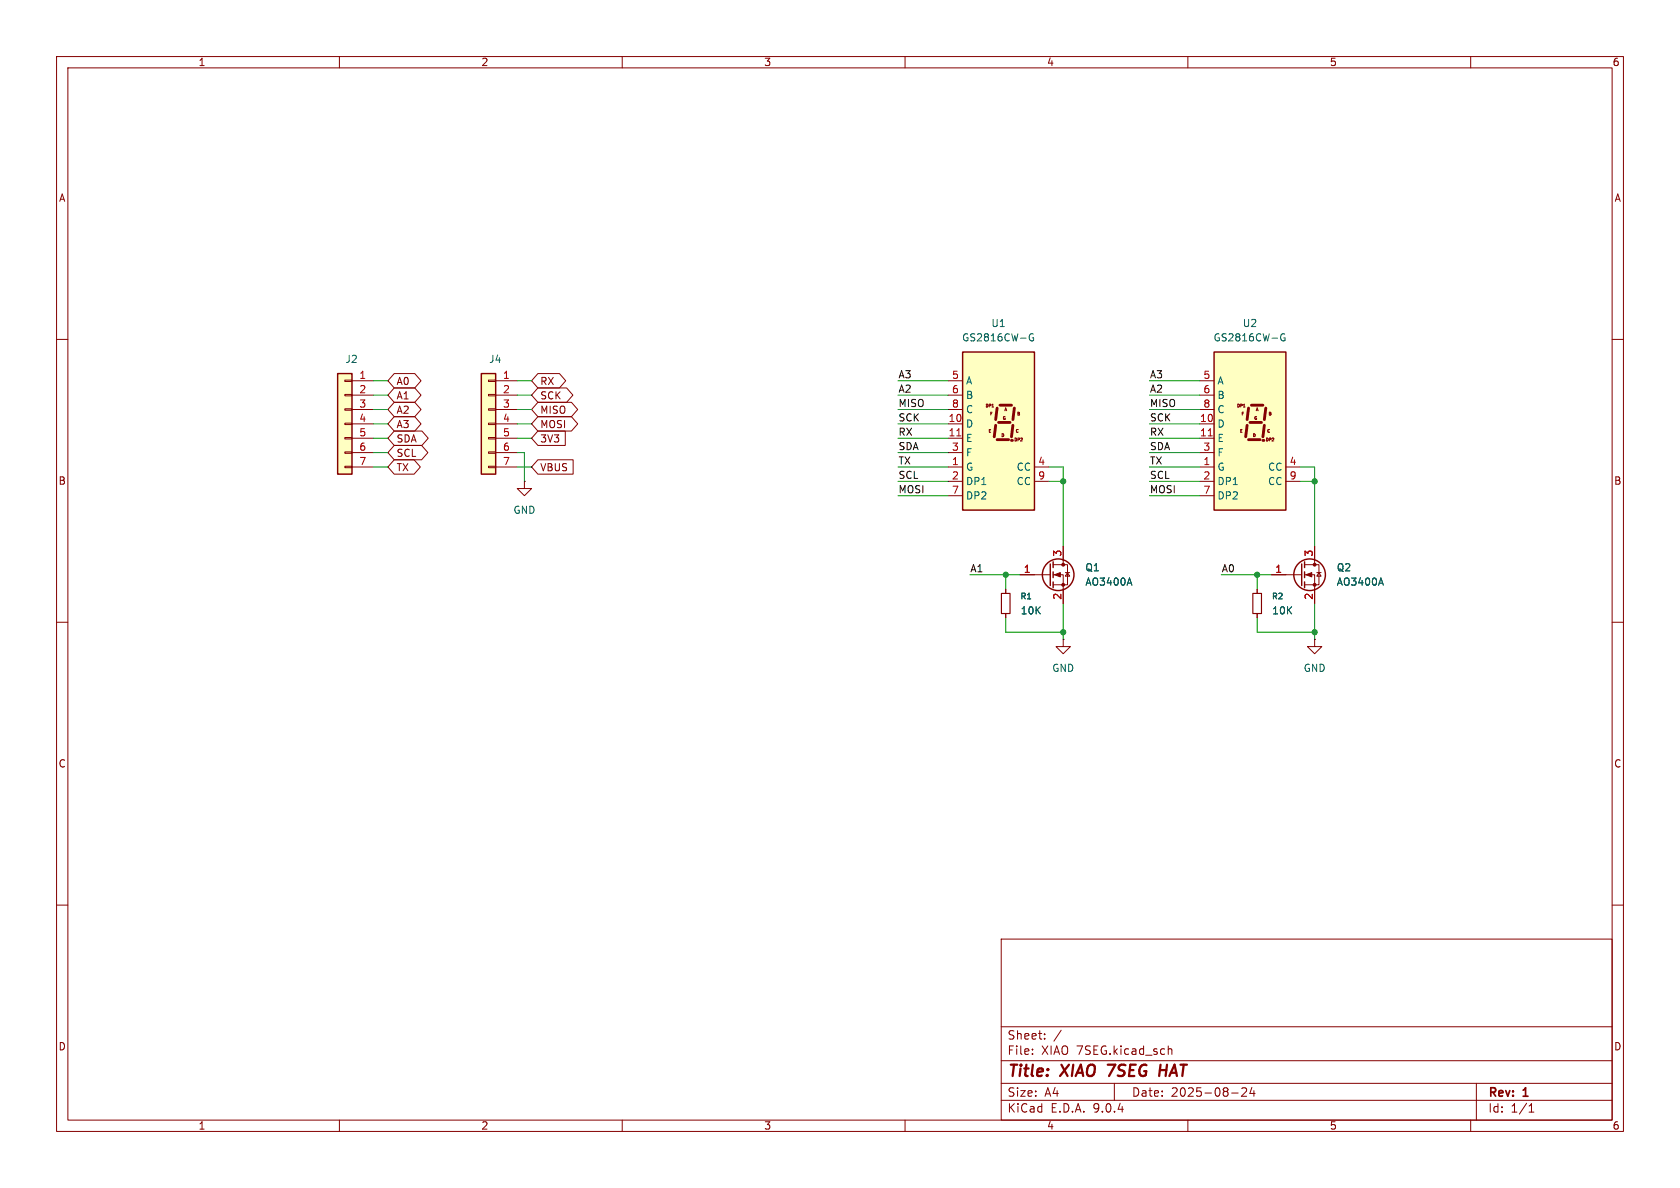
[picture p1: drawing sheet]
<svg xmlns="http://www.w3.org/2000/svg" width="297mm" height="210mm" viewBox="0 0 297 210" stroke-linecap="round" stroke-linejoin="round" font-family="sans-serif">
<g fill="none" stroke="#840000" stroke-width=".18">
<path d="M10 10h277v190h-277zM12 12h273v186h-273zM60 10v2M110 10v2M160 10v2M210 10v2M260 10v2M10 60h2M285 60h2M92.7 85.1v1.3h1.3l-1.3 1.2-1.3-1.2h1.3M92.7 85.1h.1M230.6 99.8h2.6v3.6h-2.6"/>
<path d="M232.4 96.5v3.3M10 110h2M177.8 104.1v.8M177.8 108.5v.7M224.8 101.6h5.3M230.6 101.6h1.8v5.1M232.4 113v1.3h1.3l-1.3 1.3-1.3-1.3h1.3M232.4 113h.1M232.8 101.2h.8M233.2 101.2l.4 .7h-.8zM285 110h2M10 160h2"/>
<path d="M177 166h108v32h-108zM285 160h2M60 198v2M110 198v2M160 198v2M177 194.5h108M177 191.5h108M177 187.5h108M177 181.5h108M182.5 186.3v.1M182.5 185.5v.1M184.7 183.6v.1"/>
<path d="M184.7 182.8v.1M187.6 182.1l-1.3 2M197 191.5v3M206.5 184.9v1.5M206.5 185.5l.2-.1 .4 .1 .1 .9M210 198v2M217.7 193.2h1.2M219.5 192.4l.6-.1 .2 .1 .1 .3-.9 1.1h.9M221.3 192.2l-.3 1.1h.9M221.7 192.8v1M260 198v2M261 191.5v6.5"/>
<path d="M270.3 196.6h.9M270.3 195.5l.4-.4v1.5"/>
</g>
<path d="M195.8 188.2h1.4M205.1 189.2h1.1M205.2 188.2l-.3 2" fill="none" stroke="#840000" stroke-width=".4"/>
<path d="M177 104.9h1.6v3.6h-1.6z" fill="none" stroke="#840000" stroke-width=".2"/>
<g fill="none" stroke="#840000" stroke-width=".25">
<path d="M230.1 99.7v3.8M230.6 99.3v1M230.6 101.1v1M230.6 102.9v1"/>
<circle cx="231.5" cy="101.6" r="2.79"/>
</g>
<g fill="#840000" stroke="#840000" stroke-width=".18">
<path d="M230.9 101.6l1-.4v.8z"/>
<circle cx="232.4" cy="99.8" r=".25"/>
<circle cx="232.4" cy="103.4" r=".25"/>
</g>
<path d="M244.1 102.2l.5 1.2" fill="none" stroke="#006464" stroke-width=".18"/>
<path d="M85.1 66h2.5v17.8h-2.5z" fill="#ffffc2"/>
<path d="M85.1 66h2.5v17.8h-2.5z" fill="none" stroke="#840000" stroke-width=".25"/>
<g fill="none" stroke="#840000" stroke-width=".18">
<path d="M86.4 67.2h1.2v.2h-1.2zM86.4 69.7h1.2v.3h-1.2zM86.4 72.3h1.2v.2h-1.2zM86.4 74.8h1.2v.3h-1.2zM86.4 77.3h1.2v.3h-1.2zM86.4 79.9h1.2v.2h-1.2zM87.6 67.3h3.8M87.6 69.9h3.8M87.6 72.4h3.8M87.6 74.9h3.8M87.6 77.5h3.8M86.4 82.4h1.2v.3h-1.2z"/>
<path d="M87.6 80h3.8M87.6 82.6h3.8"/>
</g>
<path d="M170.2 62.2h12.7v28h-12.7z" fill="#ffffc2"/>
<path d="M170.2 62.2h12.7v28h-12.7z" fill="none" stroke="#840000" stroke-width=".25"/>
<path d="M176 75.2l-.2 2M176.3 72.1l-.3 2.1M176.3 77.7h2M176.5 74.7h2.1M176.8 71.6h2" fill="none" stroke="#840000" stroke-width=".51"/>
<circle cx="178.8" cy="77.9" r=".25" fill="#840000"/>
<path d="M179.1 75.2l-.3 2M179.3 72.1l-.2 2.1" fill="none" stroke="#840000" stroke-width=".51"/>
<g fill="none" stroke="#840000" stroke-width=".18">
<path d="M167.6 67.3h2.6M167.6 69.9h2.6M167.6 72.4h2.6M167.6 74.9h2.6M167.6 77.5h2.6M174.6 71.9a.27 .27 0 0 0 .1-.3 .27 .27 0 0 0-.3-.2v.6M174.9 71.7h.2l.1-.2-.3-.1v.6M175.1 75.9h-.2v.5M175.4 72h.3M175.4 71.6l.1-.2v.6M175.4 72.9h-.2v.5M177.4 76.7h-.2v.5"/>
<path d="M177.6 72.6l.2-.5 .2 .5M179.7 77.5l-.2-.1v.6M180.2 72.9h-.2v.5M180.2 77.5l-.2-.1v.6M180.5 77.5l.1-.1 .1 .2-.3 .4h.3M167.6 80h2.6M167.6 82.6h2.6M167.6 85.1h2.6M167.6 87.6h2.6M182.9 82.6h2.5M182.9 85.1h2.5"/>
</g>
<path d="M169.2 77.1h.7" fill="none" stroke="#a90000" stroke-width=".18"/>
<path d="M182.7 59.1a.59 .59 0 0 0-.8 .5 .59 .59 0 0 0 .8 .6v-.5h-.2" fill="none" stroke="#006464" stroke-width=".18"/>
<path d="M59.7 66h2.5v17.8h-2.5z" fill="#ffffc2"/>
<path d="M59.7 66h2.5v17.8h-2.5z" fill="none" stroke="#840000" stroke-width=".25"/>
<g fill="none" stroke="#840000" stroke-width=".18">
<path d="M61 67.2h1.2v.2h-1.2zM61 69.7h1.2v.3h-1.2zM61 72.3h1.2v.2h-1.2zM61 74.8h1.2v.3h-1.2zM61 77.3h1.2v.3h-1.2zM61 79.9h1.2v.2h-1.2zM62.2 67.3h3.8M62.2 69.9h3.8M62.2 72.4h3.8M62.2 74.9h3.8M62.2 77.5h3.8M61 82.4h1.2v.3h-1.2z"/>
<path d="M62.2 80h3.8M62.2 82.6h3.8"/>
</g>
<path d="M214.6 62.2h12.7v28h-12.7z" fill="#ffffc2"/>
<path d="M214.6 62.2h12.7v28h-12.7z" fill="none" stroke="#840000" stroke-width=".25"/>
<path d="M220.5 75.2l-.3 2M220.7 72.1l-.2 2.1M220.7 77.7h2.1M221 74.7h2M221.2 71.6h2.1" fill="none" stroke="#840000" stroke-width=".51"/>
<circle cx="223.3" cy="77.9" r=".25" fill="#840000"/>
<path d="M223.5 75.2l-.2 2M223.8 72.1l-.3 2.1" fill="none" stroke="#840000" stroke-width=".51"/>
<g fill="none" stroke="#840000" stroke-width=".18">
<path d="M69.7 76.2h4.9l1.1 1.3-1.1 1.2h-4.9l-1.1-1.2zM69.7 73.7h3.6l1.1 1.2-1.1 1.3h-3.6l-1.1-1.3zM69.7 78.7h4.8l1.1 1.3-1.1 1.3h-4.8l-1.1-1.3zM69.7 71.1h3.6l1.1 1.3-1.1 1.3h-3.6l-1.1-1.3zM69.7 66h3.6l1.1 1.3-1.1 1.3h-3.6l-1.1-1.3zM69.7 68.6h3.6l1.1 1.3-1.1 1.2h-3.6l-1.1-1.2zM95.1 66h3.8l1.1 1.3-1.1 1.3h-3.8l-1.1-1.3zM95.1 73.7h5.9l1.1 1.2-1.1 1.3h-5.9l-1.1-1.3zM95.1 68.6h5.1l1.1 1.3-1.1 1.2h-5.1l-1.1-1.2zM95.1 71.1h5.9l1.1 1.3-1.1 1.3h-5.9l-1.1-1.3zM95.1 76.2h4.8v2.5h-4.8l-1.1-1.2zM212.1 67.3h2.5"/>
<path d="M212.1 69.9h2.5M212.1 72.4h2.5M212.1 74.9h2.5M212.1 77.5h2.5M219.1 71.9a.27 .27 0 0 0 0-.3 .27 .27 0 0 0-.3-.2v.6M219.3 71.7h.3v-.2l-.3-.1v.6M219.6 75.9h-.3v.5M219.8 71.6l.2-.2v.6M219.8 72h.3M219.9 72.9h-.3v.5M221.8 76.7h-.2v.5M222.1 72.6l.1-.5 .2 .5"/>
<path d="M224.1 77.5l-.2-.1v.6M224.6 72.9h-.2v.5M224.7 77.5l-.3-.1v.6M224.9 77.5l.2-.1 .1 .2-.3 .4h.3M69.7 81.3h3.5l1.1 1.3-1.1 1.2h-3.5l-1.1-1.2zM95.1 81.3h6.2v2.5h-6.2l-1.1-1.2zM186.2 99.8h2.5v3.6h-2.5M188 96.5v3.3M212.1 80h2.5M212.1 82.6h2.5M212.1 85.1h2.5M212.1 87.6h2.5"/>
<path d="M227.3 82.6h2.6M227.3 85.1h2.6M232.4 96.5v2.6M177.8 104.1v.8M177.8 108.5v.7M180.3 101.6h5.4M186.2 101.6h1.8v5.1M188 113v1.3h1.2l-1.2 1.3-1.3-1.3h1.3M188 113h.1M188.3 101.2h.8M188.7 101.2l.4 .7h-.8zM222.2 104.1v.8"/>
<path d="M222.2 108.5v.7M224.8 101.6h2.5M232.4 104.1v2.6"/>
</g>
<path d="M213.6 77.1h.7" fill="none" stroke="#a90000" stroke-width=".18"/>
<path d="M227.1 59.1a.59 .59 0 0 0-.7 .5 .59 .59 0 0 0 .7 .6l.1-.5h-.3M199.7 102.2l.4 1.2M244.1 102.2l.5 1.2" fill="none" stroke="#006464" stroke-width=".18"/>
<g fill="none" stroke="#840000" stroke-width=".25">
<path d="M185.7 99.7v3.8M186.2 99.3v1M186.2 101.1v1M186.2 102.9v1"/>
<circle cx="187.1" cy="101.6" r="2.79"/>
</g>
<g fill="#840000" stroke="#840000" stroke-width=".18">
<path d="M186.4 101.6l1.1-.4v.8z"/>
<circle cx="188" cy="99.8" r=".25"/>
<circle cx="188" cy="103.4" r=".25"/>
</g>
<path d="M221.5 104.9h1.5v3.6h-1.5z" fill="none" stroke="#840000" stroke-width=".2"/>
<g fill="none" stroke="#009600" stroke-width=".18">
<path d="M66 69.9h2.6M66 77.5h2.6M66 67.3h2.6M66 74.9h2.6M66 72.4h2.6M91.4 69.9h2.6M91.4 77.5h2.6M91.4 67.3h2.6M91.4 74.9h2.6M91.4 72.4h2.6M158.7 69.9h8.9M158.7 77.5h8.9"/>
<path d="M158.7 67.3h8.9M158.7 74.9h8.9M158.7 72.4h8.9M203.2 69.9h8.9M203.2 77.5h8.9M203.2 67.3h8.9M203.2 74.9h8.9M203.2 72.4h8.9M66 82.6h2.6M66 80h2.6M91.4 82.6h2.6M91.4 80h1.3v5.1"/>
<path d="M158.7 82.6h8.9M158.7 87.6h8.9M158.7 85.1h8.9M158.7 80h8.9M185.4 82.6h2.6v13.9M185.4 85.1h2.6M203.2 82.6h8.9M203.2 87.6h8.9M203.2 85.1h8.9M203.2 80h8.9M229.9 82.6h2.5v13.9M229.9 85.1h2.5"/>
<path d="M171.4 101.6h8.9M177.8 101.6v2.5M177.8 109.2v2.6h10.2M188 106.7v6.3M215.9 101.6h8.9M222.2 109.2v2.6h10.2M222.2 101.6v2.5M232.4 106.7v6.3"/>
</g>
<g fill="#009600" stroke="#009600" stroke-width=".18">
<circle cx="177.8" cy="101.6" r=".46"/>
<circle cx="188" cy="111.8" r=".46"/>
<circle cx="188" cy="85.1" r=".46"/>
<circle cx="232.4" cy="85.1" r=".46"/>
<circle cx="222.2" cy="101.6" r=".46"/>
<circle cx="232.4" cy="111.8" r=".46"/>
</g>
<g font-size="2.8" fill="#840000">
<text x="178" y="190.9">Title:</text>
<text x="187.7" y="190.9">XIAO</text>
<text x="196.6" y="190.9">7SEG</text>
<text x="206.6" y="190.9">HAT</text>
</g>
<g font-size="2.1" fill="#840000">
<text x="178" y="184">Sheet:</text>
<text x="178" y="186.7">File:</text>
<text x="184.1" y="186.7">XIAO 7SEG.kicad_sch</text>
<text x="178" y="196.9">KiCad</text>
<text x="178" y="194.1">Size:</text>
<text x="184.7" y="194.1">A4</text>
<text x="185.7" y="196.9">E.D.A.</text>
<text x="193.3" y="196.9">9.0.4</text>
<text x="200" y="194.1">Date:</text>
<text x="207" y="194.1">2025-08-24</text>
<text x="263" y="194.3">Rev:</text>
<text x="263" y="196.9">Id:</text>
<text x="267.1" y="196.9">1/1</text>
<text x="269.4" y="194.3">1</text>
</g>
<g font-size="1.8" fill="#840000">
<text x="35" y="11.9">1</text>
<text x="85" y="11.9">2</text>
<text x="135" y="11.9">3</text>
<text x="185" y="11.9">4</text>
<text x="235" y="11.9">5</text>
<text x="285" y="11.9">6</text>
<text x="10.3" y="35.9">A</text>
<text x="285.3" y="35.9">A</text>
<text x="70" y="68.3">A0</text>
<text x="70" y="70.8">A1</text>
<text x="95.4" y="68.3">RX</text>
<text x="95.4" y="70.8">SCK</text>
<text x="70" y="75.9">A3</text>
<text x="70" y="73.3">A2</text>
<text x="95.4" y="75.9">MOSI</text>
<text x="95.4" y="73.3">MISO</text>
<text x="70" y="78.4">SDA</text>
<text x="70" y="83.5">TX</text>
<text x="70" y="81">SCL</text>
<text x="95.4" y="83.5">VBUS</text>
<text x="95.4" y="78.4">3V3</text>
<text x="10.3" y="85.9">B</text>
<text x="285.3" y="85.9">B</text>
<text x="10.3" y="135.9">C</text>
<text x="285.3" y="135.9">C</text>
<text x="10.3" y="185.9">D</text>
<text x="285.3" y="185.9">D</text>
<text x="35" y="199.9">1</text>
<text x="85" y="199.9">2</text>
<text x="135" y="199.9">3</text>
<text x="185" y="199.9">4</text>
<text x="235" y="199.9">5</text>
<text x="285" y="199.9">6</text>
</g>
<g font-size="1.8" fill="#006464">
<text x="175.2" y="58">U1</text>
<text x="219.6" y="58">U2</text>
<text x="61" y="64.4">J2</text>
<text x="86.4" y="64.4">J4</text>
<text x="170" y="60.6">GS2816CW-G</text>
<text x="214.4" y="60.6">GS2816CW-G</text>
<text x="170.7" y="68.2">A</text>
<text x="170.7" y="70.7">B</text>
<text x="215.1" y="68.2">A</text>
<text x="215.1" y="70.7">B</text>
<text x="170.7" y="73.3">C</text>
<text x="170.7" y="75.8">D</text>
<text x="215.1" y="73.3">C</text>
<text x="215.1" y="75.8">D</text>
<text x="170.7" y="78.3">E</text>
<text x="170.7" y="80.9">F</text>
<text x="170.7" y="83.4">G</text>
<text x="179.6" y="83.4">CC</text>
<text x="215.1" y="78.3">E</text>
<text x="215.1" y="80.9">F</text>
<text x="215.1" y="83.4">G</text>
<text x="224.1" y="83.4">CC</text>
<text x="170.7" y="86">DP1</text>
<text x="170.7" y="88.5">DP2</text>
<text x="179.6" y="86">CC</text>
<text x="215.1" y="86">DP1</text>
<text x="215.1" y="88.5">DP2</text>
<text x="224.1" y="86">CC</text>
<text x="90.7" y="91">GND</text>
<text x="191.8" y="101.2">Q1</text>
<text x="236.2" y="101.2">Q2</text>
<text x="191.8" y="103.7">AO3400A</text>
<text x="236.2" y="103.7">AO3400A</text>
<text x="180.3" y="108.8">10K</text>
<text x="224.8" y="108.8">10K</text>
<text x="185.9" y="119">GND</text>
<text x="230.4" y="119">GND</text>
</g>
<g font-size="1.8" fill="#a90000">
<text x="63.4" y="67.1">1</text>
<text x="63.4" y="69.6">2</text>
<text x="88.8" y="67.1">1</text>
<text x="88.8" y="69.6">2</text>
<text x="168.2" y="67.1">5</text>
<text x="168.2" y="69.6">6</text>
<text x="212.7" y="67.1">5</text>
<text x="212.7" y="69.6">6</text>
<text x="63.4" y="72.1">3</text>
<text x="63.4" y="74.7">4</text>
<text x="63.4" y="77.2">5</text>
<text x="88.8" y="72.1">3</text>
<text x="88.8" y="74.7">4</text>
<text x="88.8" y="77.2">5</text>
<text x="167.6" y="74.7">10</text>
<text x="167.6" y="77.2">11</text>
<text x="168.2" y="72.1">8</text>
<text x="212" y="74.7">10</text>
<text x="212" y="77.2">11</text>
<text x="212.7" y="72.1">8</text>
<text x="63.4" y="79.8">6</text>
<text x="63.4" y="82.3">7</text>
<text x="88.8" y="79.8">6</text>
<text x="88.8" y="82.3">7</text>
<text x="168.2" y="79.8">3</text>
<text x="168.2" y="82.3">1</text>
<text x="183.4" y="82.3">4</text>
<text x="212.7" y="79.8">3</text>
<text x="212.7" y="82.3">1</text>
<text x="227.9" y="82.3">4</text>
<text x="168.2" y="84.8">2</text>
<text x="168.2" y="87.4">7</text>
<text x="183.4" y="84.8">9</text>
<text x="212.7" y="84.8">2</text>
<text x="212.7" y="87.4">7</text>
<text x="227.9" y="84.8">9</text>
<text x="180.9" y="101.3">1</text>
<text x="187.7" y="98.5" transform="rotate(-90 187.7 98.5)">3</text>
<text x="225.4" y="101.3">1</text>
<text x="232.2" y="98.5" transform="rotate(-90 232.2 98.5)">3</text>
<text x="187.7" y="106.1" transform="rotate(-90 187.7 106.1)">2</text>
<text x="232.2" y="106.1" transform="rotate(-90 232.2 106.1)">2</text>
</g>
<g font-size="1.8" fill="#0f0f0f">
<text x="158.7" y="69.5">A2</text>
<text x="158.7" y="67">A3</text>
<text x="203.2" y="67">A3</text>
<text x="203.2" y="69.5">A2</text>
<text x="158.7" y="72">MISO</text>
<text x="158.7" y="77.1">RX</text>
<text x="158.7" y="74.6">SCK</text>
<text x="203.2" y="74.6">SCK</text>
<text x="203.2" y="72">MISO</text>
<text x="203.2" y="77.1">RX</text>
<text x="158.7" y="79.7">SDA</text>
<text x="158.7" y="82.2">TX</text>
<text x="203.2" y="79.7">SDA</text>
<text x="203.2" y="82.2">TX</text>
<text x="158.7" y="84.7">SCL</text>
<text x="158.7" y="87.3">MOSI</text>
<text x="203.2" y="84.7">SCL</text>
<text x="203.2" y="87.3">MOSI</text>
<text x="171.4" y="101.3">A1</text>
<text x="215.9" y="101.3">A0</text>
</g>
<g font-size="1.4" fill="#006464">
<text x="180.3" y="106.1">R1</text>
<text x="224.8" y="106.1">R2</text>
</g>
<g font-size=".7" fill="#840000">
<text x="173.6" y="72.6">DP1</text>
<text x="174.6" y="76.7">E</text>
<text x="174.9" y="73.6">F</text>
<text x="176.9" y="77.4">D</text>
<text x="177.1" y="74.4">G</text>
<text x="177.4" y="72.9">A</text>
<text x="179.4" y="76.7">C</text>
<text x="179.7" y="73.6">B</text>
<text x="218.1" y="72.6">DP1</text>
<text x="219" y="76.7">E</text>
<text x="219.3" y="73.6">F</text>
<text x="221.3" y="77.4">D</text>
<text x="221.6" y="74.4">G</text>
<text x="221.9" y="72.9">A</text>
<text x="223.9" y="76.7">C</text>
<text x="224.1" y="73.6">B</text>
<text x="178.9" y="78.2">DP2</text>
<text x="223.4" y="78.2">DP2</text>
</g>
</svg>
